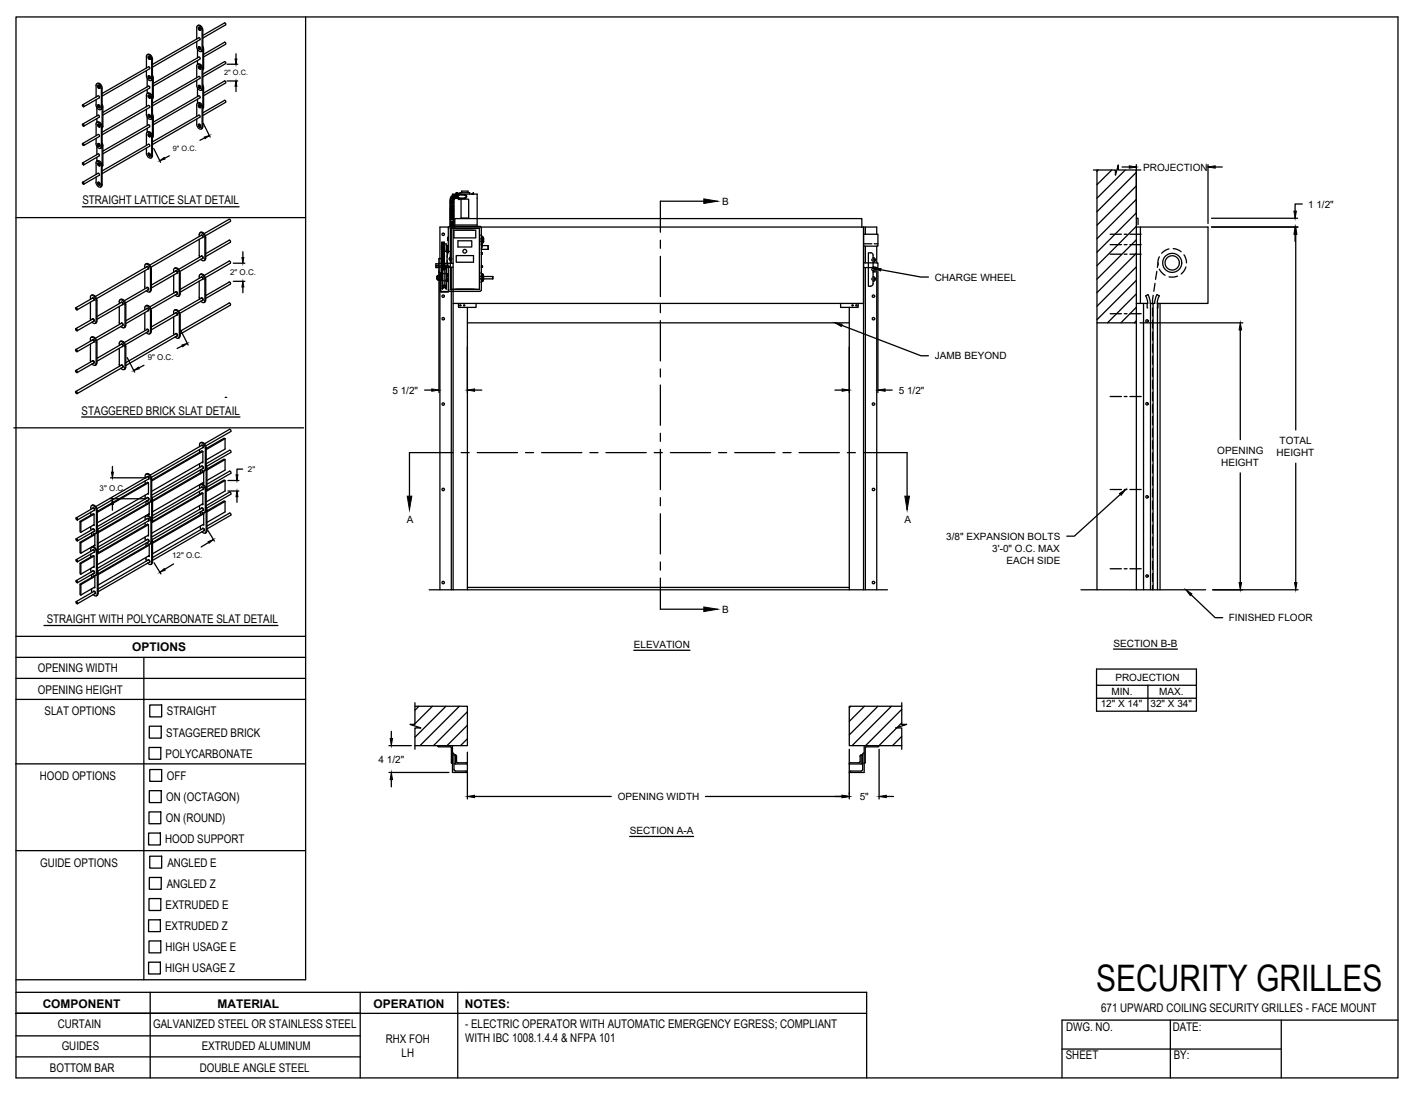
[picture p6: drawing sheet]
<svg xmlns="http://www.w3.org/2000/svg" width="279mm" height="216mm" viewBox="0 0 279 216" stroke-linecap="round" stroke-linejoin="round" font-family="sans-serif">
<!-- layer: RHX LH F.O.H. -->
<g fill="none" stroke="#000" stroke-width=".25">
<path d="M88.8 39.9v.1M88.8 39.7v.1M88.8 39.4v.1M88.9 39.5l.6 .1v.1h-.6M88.9 39.5v.2M88.9 39.8h.6v.1h-.6zM88.9 39.2v.3h.6v.1M88.9 39.2l.6 .2 .1-.1M88.9 39.2h.1M88.9 39.1v.1M88.9 39.1l.7 .2M89 38.9l-.1 .2"/>
<path d="M89 38.9h.1M89 38.9l.6 .4M89.1 38.8l-.1 .1M89.1 38.8l.5 .4M89.3 38.7l-.2 .1M89.3 38.6v-.3h1.1l.2-.1 .2 .1h3.3v6.4M89.3 38.7h.1M89.3 38.7l.4 .5M89.4 38.6l.3 .6M89.5 39.9v.1M89.5 39.7v.1M89.5 39.4v.1"/>
<path d="M89.6 38.5l-.3 .2M89.6 39.2v.1M89.6 39.2h.1M89.7 38.5l.2 .6M89.7 39.2h-.1M89.8 39.1h-.1M89.9 39.1h-.2M89.9 39.1h.1M89.9 38.5v.6M89.9 38.5h.1M90 39.1h.1M90 39.1v-.6h.1v.6"/>
<path d="M90 38.3h.3M90 38.4l-.4 .1 .2 .7M90 38.2h.1M90 38.2h.2M90 38.2h.3M90.1 39.1h.1M90.1 38.4h.1M90.2 38.2h.1M90.2 38.2v.1M90.2 39.1h.3l.1 .2 .1-.1h-.1M90.3 38.2v.1M90.3 38.2h.1"/>
<path d="M90.4 38.5h-.2v.6M90.4 39.2l.2 .2 .2-.2M90.4 38.4l.2-.2v.2M90.4 39.2h.1M90.4 38.4h.1M90.4 38.4v.8M90.5 39.2h.1M90.5 38.4h.1M90.6 39.3h.1M90.6 38.3h.1M90.6 39.2l-.1 .1M90.6 38.4h-.1"/>
<path d="M90.6 38.3l-.1 .1M90.6 38.4h.1M90.6 39.2h-.1M90.6 39.2v.1M90.6 39.2h.1M90.6 39.1v.1M90.6 38.3v.1M90.7 38.3h.1M90.7 38.4h-.1M90.7 38.4h.7M90.7 39.1h.7M90.8 38.4h.2z"/>
<path d="M90.8 39.2h.2h-.2M90.8 38.3v-.3h1.9v.3M90.8 38.4h.1M90.8 39.1v.1M91 39.3h1.5v3.7h-1.5zM91 38.4h.7a.35 .35 0 0 1 .4 .4 .35 .35 0 0 1-.4 .3M91 38.4l.7 .1a.31 .31 0 0 1 .3 .3 .31 .31 0 0 1-.3 .3M91.1 38v-.3h1.3v.3M91.6 38.4a.37 .37 0 0 1 .5 .3 .37 .37 0 0 1-.4 .4M91.6 39.1l.1 .1M91.7 39.1l-.7 .1M91.8 38.5a.32 .32 0 0 1 .2 .3 .32 .32 0 0 1-.2 .3"/>
<path d="M93.2 38.2h.1M93.2 38.2h.2M93.3 38.2v.1M93.4 38.2v.1M93.4 38.2h.1M93.4 38.3h.1M93.4 38.2l.1 .1M93.5 38.3h-.4M215.8 33.5h4.3v1.1l.6-2v.9h4.4M216.5 33.5v82.9M216.7 33.5l-.2 .3M219.4 33.5l-2.9 2.9"/>
<path d="M222 33.5l-5.5 5.6M224.2 36.7l-7.7 7.8M224.2 39.3l-7.7 7.8M224.2 33.5v82.9M224.2 34l-7.7 7.8M86 52.3h.6M86 52.5h.6M86.2 55h.1M86.2 54.6h.1M86.2 54.6v.4M86.4 55.2h.1zM86.4 55.2h.1"/>
<path d="M86.5 55.1v.1M86.5 55.1h-.1M86.5 55.1h.1M86.5 55.1l.1 .1M86.6 55.2h.1M86.6 52h-.6v.8h.6M86.7 55.3l.2 .1M86.7 54.4h-.4v.8h.4M86.7 54.2h.2M86.7 54.2v.1M86.7 54.2v1.2M86.8 52.7v63.7"/>
<path d="M86.8 51h-.2v2.8l.6 .1M86.9 52.4l.1 .1zM86.9 57.4l.2 .2h1.4l-1.5-.2M86.9 57.4v-3.4l.1 3.4M86.9 56.3h.1M87 54.3v.9M87 55.3h.1M87 51h-.2M87 54.3h.1M87 55.2v.1M87.1 54.7v.2M87.1 54.4h.1"/>
<path d="M87.1 48.5v.7v-.2M87.1 49h.1M87.1 48.9h.1M87.1 49.5h.5M87.1 48.6h.1M87.1 48.5h.1M87.1 49.4h.1M87.1 49.2h.1M87.1 48.4h.1M87.1 48.1h.6M87.1 48.3h.1M87.1 48.1h.1"/>
<path d="M87.1 49.8h.6M87.1 49.7h.1M87.1 49.6h.1M87.1 47.9h.1M87.1 50h.6v.2M87.1 50h.1M87.1 50.3h.6v.6M87.1 50.2h.1M87.1 50.5h.6M87.1 50.4h.1M87.1 50.7h.6M87.1 50.7h.1"/>
<path d="M87.1 50.9h.6v.4M87.1 50.9h.1M87.1 51.2h.6M87.1 51.1h.1M87.1 51.4h.6v.2M87.1 51.3h.1M87.1 51.6h.6v.2M87.1 51.6h.1M87.1 51.8h.1M87.1 52.1h.6v.2M87.1 52h.1M87.1 51.9h.1"/>
<path d="M87.1 52.3h1.3M87.1 52.3h.1M87.1 52.5h.1M87.1 52.8h.1M87.1 53h.1M87.1 52.9h.1M87.1 53.3h.1M87.1 53.2h.1M87.1 53.5h.1M87.1 53.4h.1M87.1 53.6h.1M87.1 53.9h.1"/>
<path d="M87.1 54.2h.1M87.1 54.1h.1M87.1 54.3h.1M87.1 55.2l.1 .1M87.2 48.6h.1l-.1 .2M87.2 48.2l.1 .2M87.2 47.9l.1 .1M87.2 49.1h.1M87.2 47.8h.5M87.2 54.4v-6.6h.5v8.5M87.2 51.9h.5M87.2 55.3h.1"/>
<path d="M87.2 54h.1M87.2 52.9h.1M87.2 53.1h.1M87.2 53.4h.1M87.2 53.6h.1M87.2 53.8h.1M87.2 54.3h.1M87.2 54.4h.1M87.2 55.2h-.1M87.2 52.6l.1 .3M87.2 52.7h-.1M87.2 53.7h-.1"/>
<path d="M87.2 54.3v1M87.3 49.1l-.1 .2M87.3 49.5l-.1 .2M87.3 49.8l-.1 .1M87.3 50l-.1 .1M87.3 50.2l-.1 .2M87.3 50.5l-.1 .1M87.3 50.7l-.1 .1M87.3 50.9v.2l-.3-.1M87.3 51.2l-.1 .1M87.3 51.4l-.1 .1M87.3 51.6l-.1 .2"/>
<path d="M87.3 51.9l-.1 .1M87.3 52.1l-.1 .1M87.3 52.3l-.1 .1M87.3 48.7h.1M87.3 49.2h.3M87.3 48.3h.1M87.3 52.6v4.4v-4.4M87.3 52.6l.2 .1v.3M87.3 49.2h.1M87.3 49.5v.1M87.3 49.5h.1M87.3 48.3v.1"/>
<path d="M87.3 49.1v.1M87.3 53l.2 .2M87.3 49.1h.1M87.3 49.6h.1M87.3 49.6h.2M87.3 49.1h.2M87.3 49.5l.2 .1M87.3 49.8h.1M87.3 54h.1M87.3 56.7v.1M87.4 48.6h.1M87.4 48.6l-.1 .1"/>
<path d="M87.4 49.6h.1M87.4 49.8h.1M87.4 55.4h.1M87.4 54h.1M87.5 55.4h-.2M87.5 48.6v.2h-.2M87.5 49.1h-.1M87.5 49.1h.1M87.5 49.8h.1M87.5 52.8h.2v.1M87.5 56.3l-.2 .2M87.5 49.5v.1"/>
<path d="M87.5 49.1l.1 .2M87.5 56.3h.1M87.5 53l.1 .2M87.5 56.5v.4h-.2M87.5 49.2h.1M87.5 48.3h.1M87.5 49.5h.1M87.5 48.7h.1M87.5 53h.2v.2M87.6 56.4l-.1 .3M87.6 48.2v.2h-.4M87.6 47.9v.1"/>
<path d="M87.6 48.6v.2M87.6 49.5v.2M87.6 49.8v.1M87.6 50v.1M87.6 50.2v.2M87.6 50.5v.1M87.6 50.7v.1M87.6 50.9v.2M87.6 51.2v.1M87.6 51.4v.1M87.6 51.6v.2M87.6 51.9v.1"/>
<path d="M87.6 52.1v.1M87.6 52.3v.1M87.6 52.6v.1M87.6 52.8v.1M87.6 56.4h.1M87.6 53.2h.1M87.7 56.3v.1M87.7 53.3h.1M87.7 53.2v.1M87.7 48.9v.1M87.7 48.5v.1M87.7 49.3v.1"/>
<path d="M87.7 47.9v.4M87.7 48.1h.1M87.7 49.7h.1M87.7 50.4h.1M87.7 50.7h.1M87.7 51.1h.1M87.7 52h.5M87.7 51.9v.1M87.7 53.2h.1M87.7 48.1h.4v1.5h-.4M87.7 49.6v.4M87.7 52.3v.2"/>
<path d="M87.7 52.6v.1M87.7 52.8h.1M87.7 56.4h.1M87.8 56.5v.4h.2M87.8 56.5v.2M87.8 52.8l-.1 .4M87.8 56.3l.2 .2M87.8 56.3h.1M87.8 55.4h.2M87.9 54h-.1M87.9 55.4h.1M87.9 54h.1"/>
<path d="M88 53l-.2 .2M88 56.7v.1M88 52.9v.1M88 56.9h.1M88 52.6l-.2 .2M88 53h.1M88 52.6v.3M88 52.6h.1M88.1 48.5h.4M88.1 49.2h.1M88.1 52.6l-.1 4.3M88.1 54h.1v1.6h-.1"/>
<path d="M88.1 52.8h.4M88.2 55.4v.1M88.2 54.1h.1M88.2 55h.1M88.2 54.6h.1M88.2 54.2h.3M88.2 54.4h.3M88.2 55.5h.1M88.2 51.4l.1 .8M88.2 49.7v1.1M88.3 48.6h.2M88.3 49.3v-.7l-.1 1"/>
<path d="M88.3 49.7h-.1M88.3 49.7h.1M88.3 49.3v.3l-.1 .1M88.3 55.5h-.1M88.3 55.2h.2h-.2M88.3 49.2h.2M88.3 55.2h.2M88.3 49.7v.3M88.3 54.1v.1M88.3 54.4v.2M88.3 55v.5M88.3 48.7h.2"/>
<path d="M88.3 55.4h.2M88.3 54.6h.2M88.3 55h.2M88.4 47.3h.1M88.4 47h.1M88.4 46.9v.6M88.4 46.9v.1M88.4 47.4h.1M88.4 49.6v.1h-.2M88.4 49.6h.1M88.4 49.7h.1M88.4 49.8h-.1"/>
<path d="M88.4 49.8l-.1-.2h.2l-.3 1.5 .3 1.5M88.4 46.9h.1M88.4 49.6v.1M88.4 52.5l-1.3 .1M88.5 47.2l-.1 .3M88.5 47l-.1 .2M88.8 52.6h-.3v4.6l.2 .3M88.8 57.5h5.9M88.8 51.1h.2M88.8 51.1l.1 .1 .1-.1M88.8 51.1h.1M88.8 51.1l.1-.1 .1 .1"/>
<path d="M88.8 40.9h.1a.37 .37 0 0 1 .3-.2 .37 .37 0 0 1 .3 .3l-.3-.1-.3 .1zM88.8 57.1l2.9-.1 2.9 .1M88.8 45.1l2.9 .1 2.9-.1M88.8 50.8l-.2 .3 .2 .2M88.8 43.2l.6-.1 .1 .3a.35 .35 0 0 0-.3-.3 .35 .35 0 0 0-.4 .3zM88.8 43.2a.35 .35 0 0 1 .4-.4 .35 .35 0 0 1 .3 .4M88.8 42.4a.35 .35 0 0 1 .4-.3 .35 .35 0 0 1 .3 .3M88.8 42.2a.35 .35 0 0 1 .4-.3 .35 .35 0 0 1 .3 .3M88.8 42a.35 .35 0 0 1 .4-.3 .35 .35 0 0 1 .3 .3M88.8 41.8a.35 .35 0 0 1 .4-.3 .35 .35 0 0 1 .3 .3M88.8 41.5a.35 .35 0 0 1 .4-.4 .35 .35 0 0 1 .3 .4M88.8 41.3a.35 .35 0 0 1 .4-.4 .35 .35 0 0 1 .3 .4"/>
<path d="M88.8 40.7l.1 .1M88.8 43.9v.1M88.8 44.6v.1M88.8 44.1v.1M88.8 44.3v.1M88.8 40.2v.1M88.8 40.4v.1M88.9 43.6a.33 .33 0 0 1 .3-.3 .33 .33 0 0 1 .3 .3M88.9 42.8l.4-.1 .2 .1v.2a.38 .38 0 0 0-.3-.3 .38 .38 0 0 0-.4 .3zM88.9 42.6l.4-.1 .2 .1v.2a.38 .38 0 0 0-.3-.3 .38 .38 0 0 0-.4 .3zM88.9 41.4h.5l.1 .3a.37 .37 0 0 0-.3-.3 .37 .37 0 0 0-.4 .3zM88.9 51.4h.1"/>
<path d="M88.9 50.8h.1M88.9 43.7h.6M88.9 43.1a.38 .38 0 0 1 .6 0M88.9 42.4a.38 .38 0 0 1 .6 0M88.9 42.2a.38 .38 0 0 1 .6 0M88.9 42a.38 .38 0 0 1 .6 0M88.9 41.8a.38 .38 0 0 1 .6 0M88.9 41.4a.35 .35 0 0 1 .3-.2 .35 .35 0 0 1 .3 .2M88.9 41.3a.35 .35 0 0 1 .3-.3 .35 .35 0 0 1 .3 .3M88.9 40.7h.6M88.9 40.8h.6M88.9 40v.2"/>
<path d="M88.9 40.3v.1M88.9 40.5v.2M88.9 40.8v.1M88.9 41.8h.1M88.9 42h.1M88.9 42.2h.1M88.9 42.4h.1M88.9 43.1h.1M88.9 43.7v.2h.6v-.2M88.9 44v.1M88.9 44.2v.1M88.9 44.4h.6v.2h-.6z"/>
<path d="M88.9 44.7h.1M88.9 45.1v5.8M88.9 51.3v5.8M88.9 40h.6v.2h-.6M88.9 40.3h.6v.1h-.6M88.9 40.5h.6v.2M88.9 44h.6v.1h-.6M88.9 44.2h.6v.1h-.6M88.9 44.7h.6M88.9 45.1h5.7v12h-5.7M88.9 43.6v.2M89 51.1h.1"/>
<path d="M89 44.8v7.2M89 52.7v63.7M89.4 52h-2.8v.7h2.8M89.4 44.8v71.6M89.4 59.9h81M89.4 43.6l.1 .2M89.5 43.9v.1M89.5 44.6v.1M89.5 44.1v.1M89.5 44.3v.1M89.5 40.2v.1M89.5 40.4v.1"/>
<path d="M89.5 42.6a.37 .37 0 0 0-.3-.2 .37 .37 0 0 0-.4 .2 .35 .35 0 0 1 .4-.3 .35 .35 0 0 1 .3 .3M89.5 40.7v.1M89.5 40.8v.1M89.5 41.8h.1M89.5 42h.1M89.5 42.2h.1M89.5 42.4h.1M89.5 43.1h.1M89.6 44.4h4.5M89.6 45.4h4.3v1.5h-4.3zM89.7 44.8v-1.7h80.4v1.7M90 50.4h3.4v1.4h-3.4z"/>
<path d="M90.4 47.5h2.7v1.2h-2.7zM90.5 59.9v.8h3.4v-.8M94.9 54.6h.1M94.9 47.1l.5 .1zM94.9 54.6h.5M94.9 54.5h.5M94.9 55.2h.5M94.9 47.7h.5M94.9 47.1h.5M95 55h2.2M95 47.1v-2.1l-.2-.3h-6.2l-.1 .3v4.6h.3M95 53.9h.1"/>
<path d="M95 46.5h.1M95 54.6h.1M95 54.6h.2M95 47.6h.1M95 55h.1M95 47.2h.1M95 47.2h.2M95 53.9l.4 .6M95 53.9l.4 .5M95 46.5l.4 .5M95 55.7h.1M95 48.3h.1"/>
<path d="M95 55.2v2l-.3 .3M95 49.2h1.3M95 49.8h.1M95 52.5h.2v.3M95 52.8h.2M95 50.2h.1M95 49.9h.1M95 47.2v.4M95 47.7v6.8M95 54.6v.4M95 46.5l.4 .6M95.1 49.9l-.1 .2"/>
<path d="M95.1 49.8v.4M95.1 49.8v.1M95.1 50.1v.1M95.1 55h.1M95.1 47.2h.1M95.1 47.5v.1M95.1 54.7l.1-.1-.1 .4v-.1M95.1 47.2v.3v-.3M95.1 47.5l.1 .1M95.1 54.1h.2M95.1 48.1v.7l-.1 .2M95.1 48.5h1.2v.7v-.7"/>
<path d="M95.1 55.5h.2zM95.1 47.6h.1M95.2 47.6h.2h-.4M95.2 52.7v.1M95.2 47.2h.1M95.2 47.6h.1M95.3 54.1v.2M95.3 55.3v.2M95.3 54.4h.1M95.3 46.9h.1M95.3 55.2h.1M95.3 47.8h.1"/>
<path d="M95.3 46.9l.1 .1M95.3 54.4l.1 .1M95.3 54.6h-.1M95.3 47.1h-.1M95.4 47.8l-.4 .5M95.4 55.2l-.4 .5M95.4 54.4h.1M95.4 47h.1M95.4 47.7l-.1 .1M95.4 55.1l-.1 .1M95.4 47.1h.1M95.4 55.2h.1"/>
<path d="M95.4 47.7h.1M95.4 47.7l-.4 .6M95.4 47.1v.6M95.4 54.5v.7M95.4 54.6h1.8M97.2 54.6h.1M97.2 54.6v.4M97.2 55h.1M165.9 59.9v.8h3.4v-.8M170.4 51.9h2.8v.9h-2.8M170.4 46.2h2.8v2.4h-2.8M170.4 48.1h1.6"/>
<path d="M170.4 44.8v71.6M170.8 44.8v1.4M170.8 48.6v3.3M170.8 52.8v63.6M172.3 50.8a.48 .48 0 0 1 .4 .5 .48 .48 0 0 1-.4 .5v.9h.5M172.3 52.7a.48 .48 0 0 1 .4 .5 .48 .48 0 0 1-.4 .5M172.3 50.8l-.1-.7-.2-.2h-.7v6.6h.5l.4-.3 .1-.7a.48 .48 0 0 0 .4-.4 .48 .48 0 0 0-.4-.5v-.9M172.3 53.7h.5M172.5 48.1h.7M173 46.2v-1.4h-86.2v7.2M173 48.6v3.3M173 52.8v63.6"/>
<path d="M219.1 50.2h2.2M219.1 48.3h2.2M219.1 46.2h2.2M221.8 50.2h.6M221.8 48.3h.6M221.8 46.2h.6M222.9 50.2h2.3M222.9 48.3h2.3M222.9 46.2h2.3M224.2 42l-7.7 7.8M224.2 44.8h14.2v15.1h-10.1l.1-.8 .4-.7-.5-.3M224.2 43.1h.4v1.2"/>
<path d="M224.2 44.7l-7.7 7.7M224.2 47.3l-7.7 7.8M224.2 50l-7.7 7.8M224.2 52.7l-7.7 7.7M224.2 55.3l-7.7 7.8M224.2 58l-5.7 5.7M225 44.8v15.1M225.6 59.9v56.5M226.4 59.9v.9h.1M226.5 58.1l.4 1 .1 .8h.8l.1-.8 .4-1M226.5 58.1l-.4 .3 .3 .7 .1 .8h-2.3M227 59.9v56.5"/>
<path d="M227.5 59.9v56.5M227.5 58.3l-.1 1.7M227.9 55.9l-.2 1.6M228.3 53.6l-.3 1.5M228.4 59.9v56.5M228.5 59.9v.9h-.2M228.5 51.9l-.1 .9M228.7 50.7l-.2 .9v.7M228.7 53.1l.6 .7 .6 .5M228.9 59.9v56.5M230.7 49.1l-.7 .3-.8 .6M231.5 49.1l.8 .2 .7 .4"/>
<path d="M232.3 54.5l-.9 .2-.7-.1M233.6 50.3l.4 .6 .1 1M234 52.7l-.2 .6-.7 .8M92.2 60.7v55.7M92.2 63.7h75.4M167.6 60.7v55.7M216.5 63.7h7.7M219.1 61.9h2.2M219.1 78.3h2.2M221.8 61.9h.6M221.8 78.3h.6M222.9 61.9h2.3"/>
<path d="M222.9 78.3h2.3M224.2 60.6l-3 3.1M224.2 63.3l-.4 .4M227.4 60.8v1.6M227.4 63.2v1.5M227.4 65.6v1.5M227.4 67.9v1.6M227.4 70.3v1.6M227.4 72.7v1.6M227.4 75.1v1.6M227.4 77.4v1.6M227.4 79.8v1.6"/>
<path d="M219.1 96.6h2.2M221.8 96.6h.6M222.9 96.6h2.3M227.4 82.2v1.6M227.4 84.6v1.6M227.4 87v1.6M227.4 89.4v1.6M227.4 91.7v1.6M227.4 94.1v1.6M227.4 96.5v1.6M227.4 98.9v1.6M84.7 116.4h90.4"/>
<path d="M92.2 115.9h75.4M213.3 116.4h24.6M219.1 112.2h2.2M221.8 112.2h.6M222.9 112.2h2.3M227.4 101.3v1.5M227.4 103.7v1.5M227.4 106v1.6M227.4 108.4v1.6M227.4 110.8v1.6M227.4 113.2v1.6M227.4 115.5v.9"/>
<path d="M81.9 139.4h10.3v7.8h-10.3M81.9 138.7v4.3h-1l2.1 .7h-1.1v4.2M82.7 139.4l-.8 .8M85.3 139.4l-3.4 3.4M88 139.4l-6.1 6.1M90.6 139.4l-7.7 7.8M167.9 139.4l-.3 .3M170.6 139.4l-3 3M173.2 139.4l-5.6 5.6M175.9 139.4l-7.8 7.8M177.9 139.4h-10.3v7.8h10.3M177.9 138.7v4.3h1l-2.1 .7h1.1v4.2"/>
<path d="M177.9 140l-7.1 7.2M81.7 143l-.2 .2M86.5 147.4l-.2-.3 3 .1v5.2h2.9M86.6 147.4h2.2M88.8 147.4l.2 .2M89 150.5l.3 .2M89.1 147.6v2.9M89.3 148.6l.3 .3M89.3 150.7h.1M89.6 148.9v3l.3 .2M89.6 149h.3M89.9 149l.2 .2 .1 1.3h1.8l.2 .3h-2.6"/>
<path d="M89.9 149v1.8M89.9 152.2h2M91.9 152.1l.3 .3M92.2 140.5l-6.7 6.7M92.2 143.1l-4 4.1M92.2 145.8l-1.3 1.4M167.9 152.2h2M169.9 149l-.2 .2-.1 1.3h-1.8l-.2 .3h2.6M169.9 149h.3M169.9 149v1.8M170.2 151.9l-.3 .2M170.5 148.6l-.3 .3v3"/>
<path d="M170.5 150.7h.1M171 147.4l-.3 .2v2.9l-.2 .2M171 147.4h2.2M173.5 147.2h-3v5.2h-2.9l.3-.3M173.5 147.1l-.3 .3M176.9 143.7l-3.5 3.5M177.9 142.7l-.9 .9M177.9 145.3l-1.8 1.9"/>
<circle cx="87.5" cy="58.5" r=".24"/>
<circle cx="87.5" cy="46.2" r=".24"/>
<circle cx="88.9" cy="51.1" r=".16"/>
<circle cx="88.9" cy="51.1" r=".24"/>
<circle cx="91.7" cy="49.6" r=".37"/>
<circle cx="172.3" cy="55.1" r=".24"/>
<circle cx="172.3" cy="53.2" r=".24"/>
<circle cx="172.3" cy="51.3" r=".24"/>
<circle cx="172.3" cy="58.5" r=".24"/>
<circle cx="231.3" cy="51.9" r="1.41"/>
<circle cx="231.3" cy="51.9" r="1.88"/>
<circle cx="87.5" cy="62.9" r=".24"/>
<circle cx="87.5" cy="79.7" r=".24"/>
<circle cx="90.8" cy="60.3" r=".12"/>
<circle cx="91.6" cy="60.3" r=".12"/>
<circle cx="168.2" cy="60.3" r=".12"/>
<circle cx="169" cy="60.3" r=".12"/>
<circle cx="172.3" cy="62.9" r=".24"/>
<circle cx="172.3" cy="79.7" r=".24"/>
<circle cx="226.3" cy="63.3" r=".24"/>
<circle cx="226.3" cy="79.7" r=".24"/>
<circle cx="87.5" cy="96.6" r=".24"/>
<circle cx="172.3" cy="96.6" r=".24"/>
<circle cx="226.3" cy="98.1" r=".24"/>
<circle cx="87.5" cy="115" r=".24"/>
<circle cx="172.3" cy="115" r=".24"/>
<circle cx="226.3" cy="113.7" r=".24"/>
</g>
<!-- layer: ANNOTATIONS -->
<g fill="none" stroke="#000" stroke-width=".25">
<path d="M44.8 16h2.1M44.8 12.7h2.1M46.6 10.6v1M46.6 17v1.1M30.3 29.3l1.4 2.7M33.4 30.8l-.9 .4M40.1 24.3l1.4 2.8M40.4 27.2l-.9 .5M221.4 33h1.4M224.2 32.5v9.9M238.4 32.5v11.6M239.8 33h1.4"/>
<path d="M46 55.5h2.3M46 51.9h2.3M47.9 49.7v1.1M47.9 56.6v1.2M86.6 53.4v24.1M173.2 53.5v24M173.8 53.2l7.9 1.5h1.5M239.1 44.8h17M239.1 43.1h16.9M255.5 46.2v1.4M255.7 46.2v38.7M257 40.3h-1.5v1.4"/>
<path d="M25.1 70.5l1.5 2.9M28.4 72.1l-1 .5M35.6 65.2l1.5 2.9M36 68.3l-1.1 .5M83.8 77h1.4M92.2 68.5v9M93.6 77h1.5M164.7 77h1.5M166.1 64.2l15.6 6h1.5M167.6 68.5v9M174.6 77h1.4M224.9 63.7h20.3"/>
<path d="M244.7 65.1v21.7M21.8 94.3h7.1M21.8 98.4h7.1M22.2 92.1v1.1M22.2 99.5v1.2M45 96.9h2.1M45 94.8h2.1M46.8 98v1.1M47.9 92.6h-1.1v1.1M221.1 97.6l-9.1 8.2h-1.5M244.7 93.3v21.7M255.7 91.4v23.6"/>
<path d="M30.4 111.1l1.4 2.2M34.2 111.3l-1.7 1.1M41 104.6l1.3 2.2M41.1 107.1l-1.4 .9M235 117.4l4.8 4.5h1.5M239.3 116.4h16.8M125.1 128.3h11M216.4 132h19.7v8.4h-19.7zM216.4 135.2h19.7M216.4 137.8h19.7M219.7 128.1h12.6M226.5 135.2v5.2"/>
<path d="M76.8 147.2h4.4M76.8 152.4h11.8M77.2 144.3v1.4M77.2 153.9v1.4M92.2 148.4v9.3M93.6 157.2h27M139.2 157.2h27M167.6 147.9v9.8M173.5 147.9v9.8M174.9 157.2h1.4M124.2 165.1h12.7"/>
</g>
<g fill="#000" stroke="#000" stroke-width=".2">
<path d="M46.6 16l.1 1h-.3zM46.4 11.6h.3l-.1 1.1zM31.5 31.7l.9-.6 .2 .3zM40.3 27.1l1-.4-.8 .7zM222.8 32.7l1.4 .3-1.4 .2zM238.4 33l1.4-.3v.5zM47.9 55.5l.2 1.1h-.4zM47.7 50.8h.4l-.2 1.1zM172.4 53h1.4v.5zM255.5 44.8l.3 1.4h-.5zM255.3 41.7h.5l-.3 1.4zM255.7 44.8l.2 1.4h-.5z"/>
<path d="M26.4 73.1l.9-.6 .2 .3zM35.9 68.1l1.1-.3-1 .6zM85.2 76.8l1.4 .2-1.4 .2zM92.2 77l1.4-.2v.4zM164.8 63.7l1.4 .3-.2 .4zM166.2 76.8l1.4 .2-1.4 .2zM173.2 77l1.4-.2v.4zM244.7 63.7l.3 1.4h-.5zM22 93.2h.4l-.2 1.1zM22.2 98.4l.2 1.1h-.4zM46.8 96.9l.1 1.1h-.3zM46.6 93.7h.3l-.1 1.1z"/>
<path d="M220.9 97.4l1.2-.8-.9 1.1zM31.5 112.9l.9-.7 .2 .3zM41.1 106.9l1-.4-.8 .7zM234 116.4l1.2 .8-.3 .3zM244.5 115h.5l-.3 1.4zM255.4 115h.5l-.2 1.4zM77 145.7h.4l-.2 1.5zM77.2 152.4l.2 1.5h-.4zM92.2 157.2l1.4-.2v.4zM166.2 157l1.4 .2-1.4 .2zM173.5 157.2l1.4-.2v.4z"/>
</g>
<!-- layer: RHX LH F.O.H. -->
<path d="M92.2 66.5h.1" fill="none" stroke="#000" stroke-width=".2"/>
<!-- layer: SECTION CUTS -->
<g fill="none" stroke="#000" stroke-width=".25">
<path d="M138.9 39.7h-8.6v6.1M130.3 47.4v1.6M130.3 50.6v7.9M130.3 60.1v1.6M130.3 63.3v7.9M130.3 72.8v1.6M130.3 76v7.9M89.4 89.3h-8.6v8.6M91 89.3h1.6M94.2 89.3h7.9M103.7 89.3h1.6M106.9 89.3h7.9"/>
<path d="M116.4 89.3h1.6M119.6 89.3h7.9M129.1 89.3h1.6M130.3 85.5v1.6M130.3 88.7v7.9M130.3 98.2v1.6M132.3 89.3h7.9M141.8 89.3h1.6M145 89.3h7.9M154.5 89.3h1.6M157.7 89.3h7.9M167.2 89.3h1.6"/>
<path d="M170.4 89.3h8.6v8.6M130.3 101.4v7.9M130.3 110.9v1.6M130.3 114.1v6.1h8.6"/>
</g>
<path d="M138.9 39.2l2.7 .5-2.7 .5zM80.3 97.9h1l-.5 2.7zM178.5 97.9h1l-.5 2.7zM138.9 119.8l2.7 .4-2.7 .5z" fill="#000" stroke="#000" stroke-width=".2"/>
<!-- layer: DETAILS -->
<g fill="none" stroke="#000" stroke-width=".25">
<path d="M19 19.1v-2.5a.77 .77 0 0 1 1 .9v3.8M19 19.7v1M19.3 16.4l-.2 .1M19.3 16.4a.86 .86 0 0 1 .9 1M19.3 16.9l.3 .2v.3l-.3-.1zM19.3 16.9h.2l.2 .1-.1 .4M19.4 18.9l.2 .1v.3l-3.1 1.8M19.4 18.9l-3.1 1.8M19.4 17l.2 .3zM20.2 17.4v19.1M28.9 13.9a1.87 1.87 0 0 0 .3 1.8l.5 .2 .2-.4M28.9 13.4l.1-2.5a.77 .77 0 0 1 .9 .8v3.9"/>
<path d="M29 17.7v.7a.75 .75 0 0 1 .8 .1 .75 .75 0 0 1 .3 .8M29 10.8a.75 .75 0 0 1 .8 .1 .75 .75 0 0 1 .3 .7v19.2M29 15.5v1.6M29.3 18.8l.3 .2v.3l-.3-.1zM29.3 15l.3 .2v.3l-.3-.2zM29.3 11.2l.3 .2v.3l-.3-.2zM29.3 17l-9 5.2M29.3 17l.2 .1v.3M29.3 18.9l.2 .3zM29.3 15.1l.2 .3zM29.3 11.3l.2 .3zM29.3 18.8l.3 .1v.4"/>
<path d="M29.3 14.9l.3 .2v.4M29.3 11.1l.3 .2v.4M29.3 18.8h.1M29.3 14.9v.1M29.3 11.1v.1M29.5 13.6v-.3l-.2-.1-9.1 5.3M29.5 13.6l-9.3 5.4M29.5 17.4l-9.2 5.3M29.6 19.3v.1M29.6 11.7h.1M29.9 15.8l-.1 .1M30.1 15.5l-.2 .3"/>
<path d="M30.1 14.9l.1 .5v3.8M30.2 19.2l-.1 .3M38.8 7.7l.1-2.6a.77 .77 0 0 1 1 .9v3.8M38.8 8.2a1.87 1.87 0 0 0 .3 1.8l.5 .2 .3-.4M39 5.1a.73 .73 0 0 1 .8 .1 .73 .73 0 0 1 .2 .7v19.1M39 11.9v.8a.73 .73 0 0 1 .8 .1 .73 .73 0 0 1 .2 .8M39 19.6v.8a.73 .73 0 0 1 .8 0 .73 .73 0 0 1 .2 .8M39 9.7v1.7M39 17.4v1.7M39.2 5.4h.2l.2 .2v.3M39.2 9.3l.2-.1 .2 .2-.1 .4M39.2 13.1h.2l.2 .1-.1 .4"/>
<path d="M39.2 16.9h.2l.2 .1v.4M39.2 5.4l.3 .2v.4l-.3-.2zM39.2 9.2l.3 .2v.4l-.3-.2zM39.2 13.1l.3 .2v.3l-.3-.2zM39.2 16.9l.3 .2v.3l-.3-.2zM39.2 7.4l.3 .2-.1 .2-9.3 5.5M39.2 11.2l.3 .2-.1 .2-9.2 5.4M39.2 15.1l.3 .1-.1 .3M39.2 18.9l.3 .1-.1 .3-9.2 5.3M39.2 7.5l-9.1 5.2M39.2 11.3l-9 5.2M39.2 15.1l-9.1 5.3"/>
<path d="M39.2 18.9l-9 5.2M39.2 5.5l.2 .4zM39.2 9.4l.2 .3zM39.2 13.2l.2 .3zM39.2 17l.2 .3zM39.5 15.5l-9.4 5.4M39.6 17.4h-.1M39.6 5.9l-.1 .1M39.9 17.7l-.2 .1M39.9 10.1l-.2 .1M39.9 13.6l-.1-.2a.72 .72 0 0 0-.9-.6l-.1 2.5M39.9 13.7l-.1 4a.77 .77 0 0 1-1-.8v-1.1"/>
<path d="M40 17.4l-.1 .3M40 9.7l-.1 .4M40 16.8l.2 .5M40 9.1l.2 .5M40.2 17.3v3.8l-.2 .3M40.2 9.7v3.8l-.2 .3M40.2 18.4l4.1-2.4 .2 .1v.3l-4.3 2.5M40.2 10.7l4.1-2.4 .2 .2v.2l-4.3 2.5M44.3 19.8l.2 .1v.3l-4.5 2.6M44.3 12.2l.2 .1v.2l-4.5 2.7M44.3 19.8l-4.3 2.5M44.3 12.2l-4.3 2.4"/>
<path d="M44.5 4.9v-.3l-.2-.1-4.3 2.5M44.5 4.9l-4.5 2.6M16.3 20.7l.2 .1v.3l-.2-.2zM16.3 28.3l.2 .1v.3l-.2-.1zM16.3 35.9l.2 .2v.2l-.2-.1zM16.3 24.5l.2 .1v.3l-.2-.1zM16.3 32.1l.2 .2v.2l-.2-.1zM18.9 20.7l.1 .2a.72 .72 0 0 0 .9 .6l.1-.2M18.9 28.3l.1 .3a.72 .72 0 0 0 .9 .6l.1-.3M19 26.8v-2.6a.77 .77 0 0 1 1 .9v3.8M19 34.4v-2.5a.79 .79 0 0 1 1 .9l-.1 4a.77 .77 0 0 1-1-.8l.1-1.1M19 27.3v1"/>
<path d="M19.1 21.2v1.7M19.1 23.4v.8l.2-.1M19.1 28.9v1.6M19.1 31.1v.7l.2-.1M19.3 24.1a.86 .86 0 0 1 .9 .9M19.3 31.7a.86 .86 0 0 1 .9 1M19.3 20.7l.3 .2v.4l-.3-.2zM19.3 28.4l.3 .1v.4l-.3-.2zM19.3 24.5l.3 .2v.4l-.3-.2zM19.3 36l.3 .2v.3l-.3-.1zM19.3 32.2l.3 .2v.3l-.3-.2zM19.3 20.7h.2l.2 .2-.1 .4"/>
<path d="M19.3 28.4l.2-.1 .2 .2-.1 .4M19.3 36h.2l.2 .1-.1 .5M19.3 32.2h.2l.2 .1-.1 .4M19.4 26.5l.2 .2v.2l-3.1 1.8M19.4 34.2l.2 .1v.3l-3.1 1.7M19.4 22.7l.2 .1v.3M19.4 30.4l.2 .1v.2l-3.1 1.8M19.4 26.5l-3.1 1.8M19.4 34.2l-3.1 1.8M19.4 22.7l-3.1 1.8M19.4 30.4l-3.1 1.7M19.4 20.8l.2 .3z"/>
<path d="M19.4 28.5l.2 .3zM19.4 24.6l.2 .4zM19.4 36.1l.2 .3zM19.4 32.3l.2 .3zM19.4 24.5h-.1M19.4 24.5l.3 .2v.3M19.6 23.1l-3.1 1.8M19.7 25l-.1 .1M20 29.2l-.1 .1M20 36.8l-.1 .1M20.2 21.2l-.3 .4M20.2 28.8l-.2 .4"/>
<path d="M20.2 36.5l-.2 .3M20.2 20.6l.1 .5M20.2 28.2l.1 .6M20.3 21.1v3.9M20.3 28.8v3.8M20.3 24.9l-.2 .4M20.3 32.6l-.2 .3M28.9 29.2a1.87 1.87 0 0 0 .3 1.8l.5 .2 .2-.4M28.9 28.7l.1-2.5a.77 .77 0 0 1 .9 .8v3.9M28.9 21.1l.1-2.6a.77 .77 0 0 1 .9 .9v4a.77 .77 0 0 1-1-.8v-1M29 25.3v.8a.73 .73 0 0 1 .8 .1 .73 .73 0 0 1 .3 .7M29 23.1v1.7"/>
<path d="M29.3 30.3l.3 .1v.4l-.3-.2zM29.3 26.5l.3 .1v.4l-.3-.2zM29.3 22.6l.3 .2v.4l-.3-.2zM29.3 30.4l.2 .3zM29.3 26.6l.2 .3zM29.3 22.7l.2 .3zM29.3 30.2l.3 .2v.4M29.3 26.4l.3 .2v.3M29.3 22.6l.3 .2v.4M29.3 30.2v.1M29.3 26.4v.1M29.3 22.6h.1"/>
<path d="M29.5 25v-.3l-.2-.1-9 5.2M29.5 28.8v-.2l-.2-.1-9.1 5.2M29.5 21.2v-.3l-.2-.1-9.1 5.3M29.5 21.2l-9.3 5.4M29.5 28.9l-9.3 5.4M29.5 25l-9.2 5.4M29.6 30.8h.1M29.6 27h.1M29.9 31.1l-.1 .1M30.1 30.7l-.2 .4M30.1 23.1l-.3 .4M30.1 22.5l.1 .5v3.9"/>
<path d="M30.2 26.8l-.1 .4M38.8 20.7l.1-.3a.77 .77 0 0 1 1 .9M38.8 20.7v2.3M39.2 20.7h.2l.2 .2-.1 .4M39.2 24.6l.2-.1 .2 .2-.1 .4M39.2 20.7l.3 .2v.4l-.3-.2zM39.2 24.6l.3 .1v.4l-.3-.2zM39.2 22.7l.3 .1-.1 .3M39.2 22.7l-9.1 5.3M39.2 20.8l.2 .3zM39.2 24.7l.2 .3zM39.5 23.1l-9.4 5.4"/>
<path d="M39.9 21.3l-.1 4.1a.77 .77 0 0 1-1-.9v-1M40 25l-.3 .5M17.8 58.7l.2-.4a.95 .95 0 0 1 .9 1l.1 4.2M17.8 58.7v.4M17.8 59.6v3.2M18 58.3a.81 .81 0 0 1 .8 .1 .81 .81 0 0 1 .3 .8M18.2 58.9v-.1a.26 .26 0 0 1 .4 .1 .26 .26 0 0 1-.2 .4M18.3 58.8l.2 .2v.2l-3.3 2M18.3 58.8l-3.3 1.9M18.8 58.5l10.2-5.9 .2 .2v.2l-10.1 5.9M19.1 59.2v4.2M23.5 59.9l.2-.7a.95 .95 0 0 1 .9 1"/>
<path d="M23.8 59.1a.98 .98 0 0 1 1 1v4.1l-.3 .5M23.9 59.1l-.2 .1M23.9 59.7a.26 .26 0 0 1 .4 .1 .26 .26 0 0 1-.2 .3M24 59.7l.2 .1v.3l-5.1 2.9M24 59.7l-4.9 2.8M24.5 59.4l4.5-2.7 .2 .2v.3l-4.4 2.6M28.6 56.6v.3M28.6 52.9l.1-.8a.99 .99 0 0 1 1 1l-.1 4.3-.4 .2-.3-.2M28.6 53.4v3.2M28.7 52.1l.2-.1a.98 .98 0 0 1 1 1l-.1 4.2-.1 .3M28.9 56.8l.1-.1a.27 .27 0 0 1 .3 .2 .27 .27 0 0 1-.1 .3M28.9 52.7l.1-.1a.26 .26 0 0 1 .3 .1 .26 .26 0 0 1-.1 .4"/>
<path d="M29.7 57.6h-.2M34.2 57.4l.1 .4M34.2 53.3l.2-.3a.95 .95 0 0 1 1 1M34.3 53.3v.4M34.3 54.3v3.2M34.4 53a.73 .73 0 0 1 1.1 .6v.3M34.6 57.7v-.1a.27 .27 0 0 1 .4 .1 .27 .27 0 0 1-.1 .4M34.6 53.5a.26 .26 0 0 1 .4 .1 .26 .26 0 0 1-.1 .3M34.7 57.6l.2 .1v.3l-5.1 3M34.7 53.5l.2 .1v.3l-5 2.9M34.7 57.6l-5.1 3M34.7 53.5l-4.8 2.8"/>
<path d="M35.4 54l-.1 4.3-.4 .2-.3-.3M35.4 58.4l-.2 .1M35.5 58l-.1 .4M35.6 53.9v4.1M39.3 46.7l.2-.8a.95 .95 0 0 1 .9 1v4.4l-.4 .1-.4-.2M39.3 47.2l.1 3.6M39.3 54.9l.2-.7a.95 .95 0 0 1 .9 1v4.3l-.4 .2-.4-.3M39.3 55.5v3.2M39.3 58.7l.1 .3M39.6 54.1a.98 .98 0 0 1 1 1v4.1l-.2 .4M39.6 45.8a.95 .95 0 0 1 1 1v4.2M39.6 54.1l-.1 .1"/>
<path d="M39.6 45.8l-.1 .1M39.7 58.9v-.1a.26 .26 0 0 1 .3 .1 .26 .26 0 0 1-.1 .4M39.7 46.5v-.1a.27 .27 0 0 1 .3 .2 .27 .27 0 0 1-.1 .3M39.7 50.6v-.1a.27 .27 0 0 1 .3 .2 .27 .27 0 0 1-.1 .3M39.7 54.7a.26 .26 0 0 1 .3 .1 .26 .26 0 0 1-.1 .4M39.7 50.5l.3 .2v.3l-4.5 2.6M39.7 54.7l.3 .1v.3l-4.4 2.6M39.8 54.7l-4.2 2.4M39.8 50.5l-4.5 2.6M40 46.8l-10.2 5.9M40 46.8v-.2l-.3-.2-10.1 5.9M40.4 59.6l-.1 .1"/>
<path d="M40.4 51.4h-.1M40.6 51l-.2 .3M45.2 59.8l.2 .1 .1 .3M45.2 55.6l.2 .2 .1 .3M45.2 51.5l.2 .2 .1 .2M45.2 47.4l.2 .1 .1 .3M45.2 43.3l.2 .1 .1 .3M45.2 47.4l-4.6 2.7M45.2 43.3l-4.9 2.8M45.2 51.5l-4.9 2.9M45.2 55.7l-4.6 2.6M45.2 59.8l-9.6 5.6"/>
<path d="M45.5 43.7l-5 2.8M45.5 47.8l-4.9 2.8M45.5 51.9l-5 2.9M45.5 56.1l-4.9 2.8M15 60.7l.2 .2v.2l-.2-.1zM15 69l.2 .1v.3l-.2-.1zM15 77.2l.2 .2v.3l-.2-.2zM15 64.8l.2 .2v.3l-.2-.2zM15 73.1l.2 .1v.3l-.2-.1zM17.8 62.8l.1 .4M17.8 71.1l.1 .3M17.8 66.9l.2-.3a.95 .95 0 0 1 .9 1"/>
<path d="M17.8 67v.3M17.8 67.9v3.2M18 66.6a.72 .72 0 0 1 1.1 .6v.3M18.2 63v-.1a.26 .26 0 0 1 .4 .2 .26 .26 0 0 1-.2 .3M18.2 71.3v-.1a.27 .27 0 0 1 .4 .1 .27 .27 0 0 1-.2 .4M18.2 67.1a.26 .26 0 0 1 .4 .1 .26 .26 0 0 1-.2 .3M18.3 62.9l.2 .2v.3M18.3 67.1l.2 .1v.3l-3.3 1.9M18.3 71.2l.2 .1v.3l-3.3 1.9M18.3 67.1l-3.3 1.9M18.3 62.9l-3.3 2M18.3 71.2l-3.3 1.9"/>
<path d="M18.5 63.4l-3.3 1.9M18.8 66.8l5.2-3 .2 .1v.3l-5.1 3M18.9 63.5l-.2 .4-.6-.3M19 67.6l-.1 4.3-.4 .2-.4-.3M19 72l-.2 .1M19.1 63.4l-.3 .4M19.1 71.6l-.2 .4M19.1 67.5v4.1M23.5 63.7l.1 .3M23.5 68.2l.2-.8a.95 .95 0 0 1 .9 1M23.5 68.7l.1 3.6M23.5 60.5v3.2"/>
<path d="M23.8 67.3a.95 .95 0 0 1 1 1M23.9 67.3l-.2 .1M23.9 68v-.1a.26 .26 0 0 1 .4 .1 .26 .26 0 0 1-.2 .4M23.9 72.1a.27 .27 0 0 1 .4 .1 .27 .27 0 0 1-.2 .3M23.9 63.8a.26 .26 0 0 1 .4 .1 .26 .26 0 0 1-.2 .4M24 72l.2 .2v.3l-9 5.2M24 72.1l-9 5.2M24.2 68.3v-.2l-.2-.2-4.9 2.8M24.2 68.3l-5.1 3M24.5 67.6l4.5-2.6 .2 .1v.3l-4.4 2.6M24.6 72.6l-.2 .4-.6-.3M24.6 64.3l-.2 .4-.6-.3"/>
<path d="M24.7 60.2v4.1M24.7 68.5v4.1M24.7 72.9h-.2M24.8 68.3v4.2l-.2 .3M28.6 60.8l.1-.4a.95 .95 0 0 1 1 1v4.1l-.3 .4-.5-.3M28.6 61.7v3.5M28.6 60.7v.4M28.7 60.4l.2-.1a.95 .95 0 0 1 .9 1l.1 4.1M28.9 60.9h.1a.27 .27 0 0 1 .3 .1 .27 .27 0 0 1-.1 .4M28.9 65.1l.1-.1a.27 .27 0 0 1 .3 .1 .27 .27 0 0 1-.1 .4M29.2 61.3v-.3l-.2-.1-4.2 2.4M29.3 61.3l-4.5 2.6"/>
<path d="M29.8 65.4l-.3 .5M34.2 65.7l.1 .4M34.2 61.6l.2-.4a.95 .95 0 0 1 1 1M34.3 61.6v.4M34.3 62.5v3.2M34.4 61.2l.2-.1a.95 .95 0 0 1 .9 1M34.6 65.9v-.1a.27 .27 0 0 1 .4 .2 .27 .27 0 0 1-.1 .3M34.6 61.8v-.1a.27 .27 0 0 1 .4 .2 .27 .27 0 0 1-.1 .3M34.7 65.8l.2 .2v.3l-10.1 5.8M34.7 61.7l.2 .2v.2l-5 3M34.7 61.7l-4.8 2.8M34.7 65.8l-9.9 5.8"/>
<path d="M35.3 61.4l4.4-2.6 .3 .2v.2l-4.5 2.6M35.4 62.3l-.1 4.3-.4 .2-.3-.3M35.5 66.3l-.3 .4M35.6 62.1v4.2M44.4 78.5h.3M45.5 60.2l-9.9 5.7M18.2 99.7a.95 .95 0 0 1 1 1M18.2 99.7l-.1 .1M28.6 97.7l.1 .7M28.6 94v.3M28.6 94.9v.6M28.6 93.9l.2-.3a.95 .95 0 0 1 1 1"/>
<path d="M28.8 93.6a.81 .81 0 0 1 .9 .1 .81 .81 0 0 1 .2 .8v16.5l-.2 .4-.6-.3M28.8 98.9v.6M29 98.3v-.1a.27 .27 0 0 1 .4 .1 .27 .27 0 0 1-.2 .4M29 94.1a.26 .26 0 0 1 .4 .1 .26 .26 0 0 1-.2 .4M29.1 98.2l.2 .1v.3M29.1 94.1l.2 .1v.3M29.1 94.1l-10.2 5.9M29.1 98.2l-9.9 5.7M29.1 97.4l.2 .1v-2.2l-.2-.1-9.9 5.7M29.3 95.3l-10.1 5.8M29.3 97.3l-10.1 5.9M29.3 94.5l-10.2 5.9"/>
<path d="M29.3 98.6l-10 5.8M29.4 99.3v2.3l-.1-.1M29.4 99.3l-.1-.1-9.9 5.7M29.4 99.3l-10 5.8M29.8 98.7l-.3 .4-.5-.3M29.8 94.6v4.1M29.9 98l.2 .5M29.9 98.6v.3l-.3 .2M29.9 97.7l9.9-5.7 .3 .1v.3l-10.1 5.8M29.9 98.8h.1M30.1 98.6v4.1M39.4 88.1l.1-.7a.95 .95 0 0 1 1 1"/>
<path d="M39.4 91.5v.7M39.4 88.7v.6M39.4 96v.4M39.4 97v.5M39.4 99.8v.4M39.4 96l.1-.3a.99 .99 0 0 1 1 1v4.3l-.4 .2-.4-.3M39.5 87.4a.81 .81 0 0 1 .9 .1 .81 .81 0 0 1 .3 .8M39.5 95.6v.1a.72 .72 0 0 1 1.1 .6l.1 .3M39.5 92.8v.7M39.7 87.9h.1a.27 .27 0 0 1 .3 .1 .27 .27 0 0 1-.1 .4M39.7 92.1l.1-.1a.27 .27 0 0 1 .3 .1 .27 .27 0 0 1-.1 .4M39.7 96.2l.1-.1a.27 .27 0 0 1 .3 .2 .27 .27 0 0 1-.1 .3"/>
<path d="M39.8 87.9l.3 .1v.3l-10.2 5.9M39.8 87.9l-10.2 5.9M40 95.3l.2 .1v-2.3l-.2-.1-9.9 5.8M40 89.1l-10.1 5.8M40 89.1v2.3l-.1-.2M40 97.3v2.3l-.1-.1M40 97.3h-.1l-9.8 5.6M40 89.1l-.1-.1-10 5.7M40 91.1l-10.1 5.9M40 97.3l-10.1 5.9M40 99.4l-10.1 5.8M40.1 96.6v-.3l-.3-.2-9.7 5.7"/>
<path d="M40.1 96.6l-10 5.7M40.2 93.1l-10.1 5.9M40.2 95.2l-10.1 5.8M40.5 88.4v4.3l-.5 .2-.3-.3M40.7 92.4v.1M40.7 96.6h.1M40.7 92.5l-.4 .4M40.7 91.8l.1 .5M40.7 91.5l4.6-2.7 .2 .2v.3l-4.7 2.7M40.7 92.6h.1M40.7 88.3v16.6M40.8 92.4v4.1l-.1 .4"/>
<path d="M44.4 86.6l-.2-.1-3.5 2M44.4 90.7l-.2-.1-3.4 2M44.4 94.8l-.2-.1-3.4 2M44.4 99l-.2-.2-3.4 2M44.4 86.6v2l-3.7 2.2M44.4 90.7v2.1l-3.6 2M44.4 94.8v2.1l-3.7 2.2M44.4 99v2l-3.6 2.1M44.4 90.7l-3.6 2.1M44.4 99l-3.6 2M44.4 94.8l-3.7 2.2M44.4 86.6l-3.7 2.1"/>
<path d="M45.3 97.1l.2 .1v.3l-4.7 2.8M45.3 84.7l.2 .2v.2l-4.9 2.9M45.3 84.7l-4.9 2.9M45.3 97.1l-4.6 2.7M45.5 93.4v-.3l-.2-.1-4.5 2.6M45.6 93.4l-4.8 2.7M15 102.2l.3 .1v.3l-.3-.1zM15 110.4l.3 .2v.3l-.3-.2zM15 118.7l.3 .2v.2l-.3-.1zM15 106.3l.3 .2v.2l-.3-.1zM15 114.6l.3 .1v.3l-.3-.2zM15 106.3l3.3-1.9 .3 .1v.3l-3.3 1.9"/>
<path d="M15 110.4l3.3-1.9 .3 .2v.3l-3.3 1.9M15.8 115.3l2.8-1.6 .1 .1v2.2l-.1-.1M16 103l-.2-.1v2l.2 .2M16 107.1l-.2-.1v2.1l.2 .1M16 111.2l-.2-.1v2.1l.2 .1M16 115.4l-.2-.1v2l.2 .1M17.9 100.5l.2-.7a.95 .95 0 0 1 .9 1v4.3l-.4 .2-.4-.3M17.9 103.9l.1 .7M17.9 112.2l.1 .7M17.9 101.1v.6M17.9 108.4v.4M17.9 109.4v.5"/>
<path d="M17.9 108.4l.2-.4a.95 .95 0 0 1 .9 1v4.2M18.1 116.2v.7M18.1 108v.1l.1-.1M18.1 105.1v.6M18.1 113.4v.6M18.2 108a1.02 1.02 0 0 1 1 1M18.3 100.3a.26 .26 0 0 1 .3 .1 .26 .26 0 0 1-.1 .4M18.3 104.5v-.1a.3 .3 0 0 1 .3 .2 .3 .3 0 0 1 0 .3h-.1M18.3 112.7a.27 .27 0 0 1 .3 .1 .27 .27 0 0 1-.1 .4M18.3 108.6v-.1a.26 .26 0 0 1 .3 .2 .26 .26 0 0 1-.1 .3M18.4 103.6l.2 .1v-2.2l-2.6 1.5v2.1M18.4 111.9l.2 .1v-2.3l-2.6 1.5v2.1"/>
<path d="M18.4 116.8l.1-.1a.3 .3 0 0 1 .3 .1 .3 .3 0 0 1-.1 .4M18.6 103.5l-2.6 1.6M18.6 101.5l-.2-.1-2.6 1.5M18.6 111.8l-2.6 1.5M18.6 109.7l-.2-.1-2.6 1.5M18.6 100.7l-3.3 1.9M18.6 113.1l-3.3 1.9M18.6 100.7v-.3l-.3-.1-3.3 1.9M18.6 113.1v-.3l-.3-.1-3.3 1.9M18.7 107.6l-2.7 1.6v-2.1l2.7-1.6v2.3l-.1-.1M18.7 113.8l-2.7 1.6v2M18.7 105.5l-.1-.1-2.8 1.6"/>
<path d="M18.7 115.8l-2.7 1.6M18.7 117.1v-.3l-.2-.1-3.5 2M18.8 117.1l-3.5 2M19 113.2l-.2 .4-.6-.3M19 105.2l-.1 .1M19 113.5l-.1 .1M19.2 113.1l-.2 .4M19.2 104.8h.1M19.2 104.8l-.2 .4M19.2 117.2l-.3 .4-.5-.3M19.2 112.5l.1 .5M19.2 104.2l.1 .5"/>
<path d="M19.2 105.1h.1M19.2 113.3h.1M19.2 100.7v16.5M19.3 117.1l-.3 .5M19.3 108.9l-.1 .3M19.4 116.2l9.8-5.7 .3 .1v.3l-10.1 5.9M19.4 104.8v4.1M19.4 113v4.1M28.6 102.6l.2-.8a.95 .95 0 0 1 1 1M28.6 106l.1 .7M28.6 103.2v.5M28.8 101.7v.2a.85 .85 0 0 1 1.1 .9"/>
<path d="M28.8 107.2v.6M28.8 110v.4M28.8 110.4l.1 .3M29 102.4v-.1a.27 .27 0 0 1 .4 .2 .27 .27 0 0 1-.2 .3M29 106.5a.27 .27 0 0 1 .4 .1 .27 .27 0 0 1-.2 .4M29.1 106.5l.2 .1v.3M29.1 102.3l.2 .2v.3M29.1 102.3l-9.7 5.7M29.1 106.5l-9.9 5.7M29.1 105.7l.2 .1v-2.3l-.2-.1-9.8 5.7M29.2 110.6v-.1a.27 .27 0 0 1 .3 .2 .27 .27 0 0 1-.1 .3M29.3 103.5l-10.1 5.9"/>
<path d="M29.3 105.6l-10.1 5.8M29.3 102.8l-9.9 5.7M29.3 106.9l-10 5.8M29.4 107.6v2.2l-.1-.1M29.4 107.6l-.1-.1-9.9 5.7M29.4 101.4l-10 5.8M29.4 107.6l-10 5.8M29.4 109.6l-10 5.9M29.8 107l-.3 .4-.5-.3M29.8 107.3l-.2 .1M29.8 102.9v4.1M29.9 106.3l.2 .5v4.1l-.2 .4"/>
<path d="M29.9 106.9l-.1 .4M29.9 107.1h.1M29.9 111.3l-.1 .1M30.1 102.7l-.2 .3M39.4 100.2v.3M39.5 103.8l.1 .7M39.5 101v.6M39.7 100.3h.1a.26 .26 0 0 1 .3 .1 .26 .26 0 0 1-.1 .4M39.9 104.4l.1-.1a.27 .27 0 0 1 .3 .1 .27 .27 0 0 1-.1 .4M40.1 100.7v-.3l-.3-.1-9.9 5.7M40.1 100.7l-10.1 5.8M40.2 101.4l-.2-.1-9.9 5.7"/>
<path d="M40.2 101.4v2.2l-.2-.1M40.2 101.4l-10.1 5.8M40.2 103.4l-10.1 5.9M40.2 104.7v-.3l-.2-.1-9.9 5.7M40.3 104.7l-10.2 5.9M40.7 100.7l-.1 .2-.3 .3M40.7 104.8l-.3 .4-.6-.3M40.7 100.1l.1 .5v4.2l-.3 .4M40.7 100.9h.1M40.8 103.8l4.5-2.5 .2 .1v.3l-4.7 2.7"/>
</g>
<!-- layer: TITLE BLOCK -->
<g fill="none" stroke="#000" stroke-width=".25">
<path d="M3.2 3.3h272.6v209.4h-272.6zM60.3 3.3v190.1h-57.1M3.2 42.9h57.1M16.3 40.8h30.9M2.7 84.4h57.2M16.1 82.3h31.2M3.2 133.9h57.1M3.2 138h57.1M3.2 129.7h57.1M3.2 125.6h57.1M8.7 123.4h46.1M28.4 129.7v63.7"/>
<path d="M29.5 139.1h2.4v2.4h-2.4zM3.1 150.7h57.1M29.4 147.5h2.3v2.3h-2.3zM29.5 143.3h2.3v2.4h-2.3zM29.5 156h2.3v2.4h-2.3zM29.5 151.9h2.4v2.3h-2.4zM3.2 167.9h57.1M29.3 164.4h2.3v2.4h-2.3zM29.4 160.2h2.3v2.4h-2.3zM29.4 177.3h2.3v2.4h-2.3zM29.5 173.2h2.3v2.3h-2.3zM29.5 169h2.4v2.3h-2.4z"/>
<path d="M3.2 195.8h167.8v16.9M29.3 181.5h2.3v2.4h-2.3zM29.3 189.9h2.3v2.3h-2.3zM29.4 185.7h2.3v2.3h-2.3zM29.6 195.8v16.9M71.1 200h-67.9h167.8M71.1 195.8v16.9M90.3 195.8v16.9M3.2 208.6h67.9M3.2 204.4h67.9M209.6 207h43.2M230.9 201.3v11.4"/>
<path d="M252.8 201.3v11.4M275.8 201.3h-66.2v11.4"/>
</g>
<text font-size="7.2" x="216.3" y="195.5">SECURITY GRILLES</text>
<g font-size="2.4">
<text x="16.3" y="40.3">STRAIGHT LATTICE SLAT DETAIL</text>
<text x="16.1" y="81.8">STAGGERED BRICK SLAT DETAIL</text>
<text x="9.2" y="123">STRAIGHT WITH POLYCARBONATE SLAT DETAIL</text>
<text x="26.1" y="128.4">OPTIONS</text>
<text x="7.5" y="132.7">OPENING WIDTH</text>
<text x="7.5" y="136.9">OPENING HEIGHT</text>
<text x="8.8" y="141.2">SLAT OPTIONS</text>
<text x="32.9" y="141.2">STRAIGHT</text>
<text x="32.7" y="149.5">POLYCARBONATE</text>
<text x="32.8" y="145.4">STAGGERED BRICK</text>
<text x="7.9" y="153.9">HOOD OPTIONS</text>
<text x="32.9" y="153.9">OFF</text>
<text x="32.8" y="158.1">ON (OCTAGON)</text>
<text x="32.6" y="166.5">HOOD SUPPORT</text>
<text x="32.7" y="162.3">ON (ROUND)</text>
<text x="7.9" y="171">GUIDE OPTIONS</text>
<text x="33" y="171">ANGLED E</text>
<text x="32.7" y="179.3">EXTRUDED E</text>
<text x="32.9" y="175.2">ANGLED Z</text>
<text x="32.6" y="183.5">EXTRUDED Z</text>
<text x="32.6" y="191.9">HIGH USAGE Z</text>
<text x="32.7" y="187.7">HIGH USAGE E</text>
<text x="8.4" y="198.9">COMPONENT</text>
<text x="11.4" y="202.8">CURTAIN</text>
<text x="30.2" y="202.9">GALVANIZED STEEL OR STAINLESS STEEL</text>
<text x="42.9" y="198.8">MATERIAL</text>
<text x="73.7" y="198.9">OPERATION</text>
<text x="91.7" y="198.9">NOTES:</text>
<text x="91.8" y="202.8">- ELECTRIC OPERATOR WITH AUTOMATIC EMERGENCY EGRESS; COMPLIANT</text>
<text x="210.4" y="203.6">DWG. NO.</text>
<text x="217.3" y="199.8">671 UPWARD COILING SECURITY GRILLES - FACE MOUNT</text>
<text x="231.4" y="203.4">DATE:</text>
<text x="12.2" y="207.3">GUIDES</text>
<text x="39.8" y="207.2">EXTRUDED ALUMINUM</text>
<text x="76.1" y="205.8">RHX FOH</text>
<text x="79.2" y="208.6">LH</text>
<text x="91.8" y="205.7">WITH IBC 1008.1.4.4 &amp; NFPA 101</text>
<text x="210.3" y="209.1">SHEET</text>
<text x="231.6" y="209">BY:</text>
<text x="9.8" y="211.5">BOTTOM BAR</text>
<text x="39.4" y="211.6">DOUBLE ANGLE STEEL</text>
</g>
<g font-size="2">
<text x="225.6" y="33.7">PROJECTION</text>
<text x="142.5" y="40.5">B</text>
<text x="258.1" y="41">1 1/2&quot;</text>
<text x="184.4" y="55.4">CHARGE WHEEL</text>
<text x="184.5" y="70.9">JAMB BEYOND</text>
<text x="77.4" y="77.7">5 1/2&quot;</text>
<text x="177.3" y="77.7">5 1/2&quot;</text>
<text x="240.2" y="89.6">OPENING</text>
<text x="252.5" y="87.7">TOTAL</text>
<text x="241" y="91.9">HEIGHT</text>
<text x="251.9" y="90">HEIGHT</text>
<text x="80.3" y="103.2">A</text>
<text x="178.5" y="103.2">A</text>
<text x="186.7" y="106.5">3/8&quot; EXPANSION BOLTS</text>
<text x="195.8" y="108.9">3'-0&quot; O.C. MAX</text>
<text x="198.6" y="111.3">EACH SIDE</text>
<text x="142.5" y="121">B</text>
<text x="242.5" y="122.6">FINISHED FLOOR</text>
<text x="125.1" y="127.9">ELEVATION</text>
<text x="219.7" y="127.7">SECTION B-B</text>
<text x="219.3" y="137.2">MIN.</text>
<text x="220.1" y="134.4">PROJECTION</text>
<text x="228.7" y="137.2">MAX.</text>
<text x="217.2" y="139.6">12&quot; X 14&quot;</text>
<text x="227" y="139.6">32&quot; X 34&quot;</text>
<text x="74.7" y="150.5">4 1/2&quot;</text>
<text x="121.9" y="157.9">OPENING WIDTH</text>
<text x="169.6" y="157.9">5&quot;</text>
<text x="124.2" y="164.7">SECTION A-A</text>
</g>
<g font-size="1.6">
<text x="45.4" y="54.3">2&quot; O.C.</text>
<text x="29.1" y="71">9&quot; O.C.</text>
<text x="48.9" y="93.1">2&quot;</text>
<text x="19.7" y="96.9">3&quot; O.C.</text>
<text x="34" y="110.2">12&quot; O.C.</text>
</g>
<g font-size="1.5">
<text x="44.2" y="14.8">2&quot; O.C.</text>
<text x="34.1" y="29.7">9&quot; O.C.</text>
</g>
</svg>
